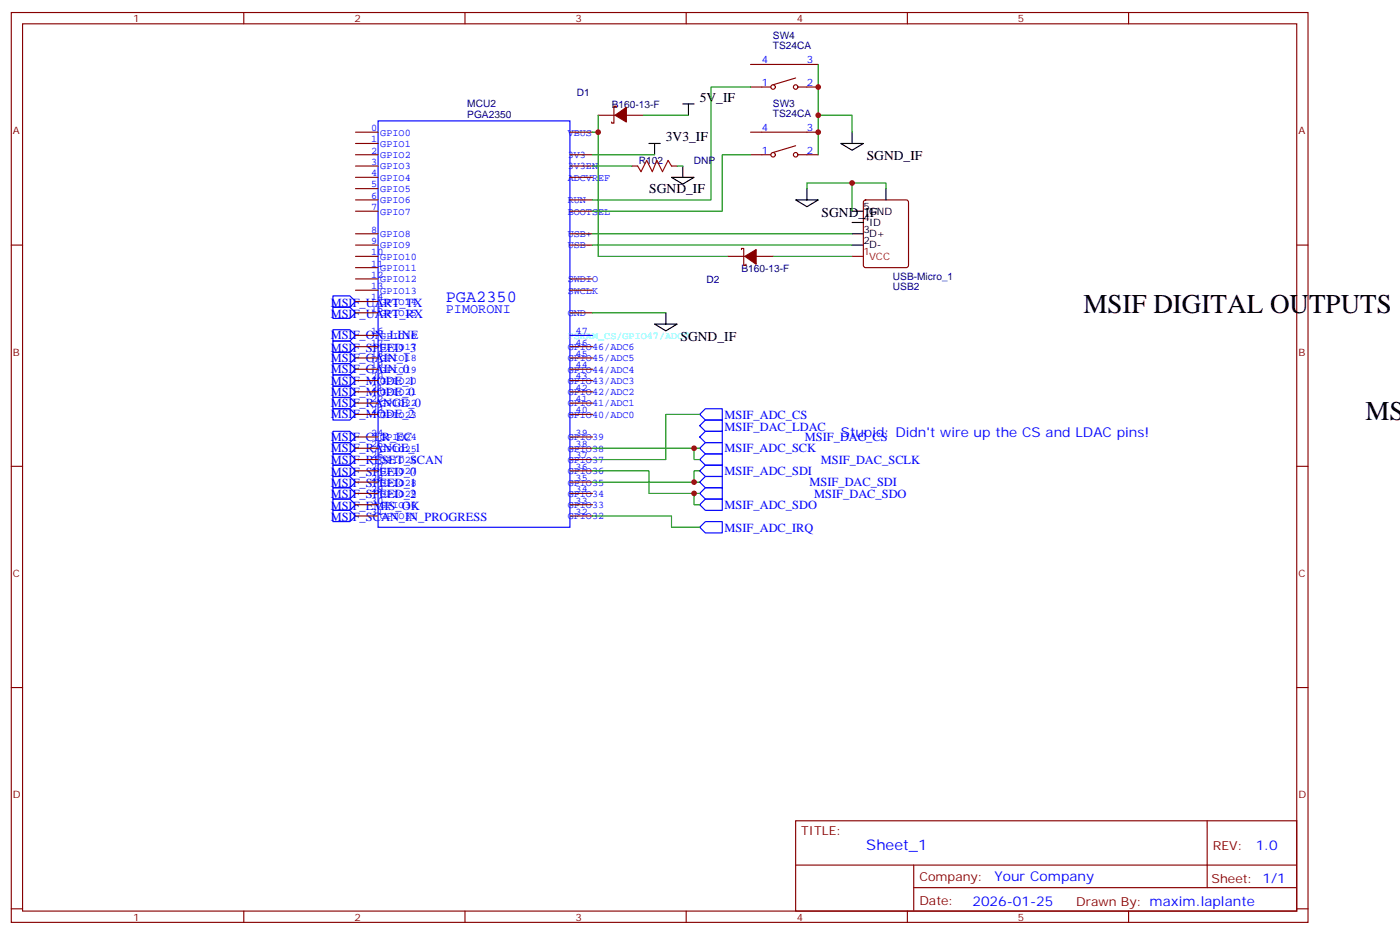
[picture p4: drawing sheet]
<svg xmlns="http://www.w3.org/2000/svg" width="438mm" height="292mm" viewBox="0 0 438 292" stroke-linecap="round" stroke-linejoin="round" font-family="sans-serif">
<g fill="none" stroke="#870000" stroke-width=".35">
<path d="M3.5 3.9h405.4v284.4h-405.4zM7.1 7.4h398.2v277.3h-398.2zM76.2 3.9v3.5M145.3 3.9v3.5M214.5 3.9v3.5M283.6 3.9v3.5M352.8 3.9v3.5M187 36h5.3M192.6 33.5v-.3h-.7v5.3h-.7v-.4M195.8 36h5.3M234.6 27.2h6.3M234.6 20.1h21.2"/>
<path d="M248.7 24.4l-7 2.1M249.4 27.2h6.4M111.1 41.3h7.1M111.1 44.8h7.1M111.1 48.4h7.1M111.1 51.9h7.1M111.1 55.4h7.1M111.1 58.9h7.1M178.2 41.3h7M178.2 48.4h7M178.2 51.9h7M178.2 55.4h7"/>
<path d="M197.6 51.9h1.7M209.9 51.9h1.8M234.6 41.3h21.2M234.6 48.4h6.3M248.7 45.5l-7 2.2M249.4 48.4h6.4M3.5 76.6h3.6M111.1 76.6h7.1M111.1 73.1h7.1M111.1 66h7.1M111.1 62.5h7.1M178.2 76.6h7"/>
<path d="M178.2 73.1h7M178.2 66h7M178.2 62.5h7M231.8 78v-.4h.7v5.3h.7v-.3M270.1 62.7l.5-.2h12.7l.6 .4 .1 20-.5 .7h-12.9l-.7-.4v-20zM405.3 76.6h3.6M111.1 90.7h7.1M111.1 94.2h7.1M111.1 97.8h7.1M111.1 87.2h7.1M111.1 83.6h7.1M111.1 80.1h7.1"/>
<path d="M178.2 90.7h7M178.2 97.8h7M178.2 87.2h7M227.5 80.1h5.3M236.4 80.1h5.3M111.1 108.3h7.1M111.1 111.9h7.1M111.1 115.4h7.1M111.1 118.9h7.1M111.1 104.8h7.1M178.2 108.3h7M178.2 111.9h7"/>
<path d="M178.2 115.4h7M178.2 118.9h7M111.1 122.4h7.1M111.1 126h7.1M111.1 129.5h7.1M111.1 136.6h7.1M178.2 122.4h7M178.2 126h7M178.2 129.5h7M178.2 136.6h7M3.5 145.7h3.6M111.1 140.1h7.1"/>
<path d="M111.1 143.6h7.1M111.1 147.1h7.1M111.1 150.7h7.1M111.1 154.2h7.1M111.1 157.7h7.1M178.2 140.1h7M178.2 143.6h7M178.2 147.1h7M178.2 150.7h7M178.2 154.2h7M178.2 157.7h7M405.3 145.7h3.6"/>
<path d="M111.1 161.3h7.1M178.2 161.3h7M3.5 214.9h3.6M405.3 214.9h3.6M248.7 256.5h156.6v28.2h-156.6zM377.3 256.5v20.9M248.7 270.4h156.5M285.6 277.4h119.6M285.6 270.4v14.1M3.5 284h3.6M76.2 284.7v3.6M145.3 284.7v3.6"/>
<path d="M214.5 284.7v3.6M283.6 284.7v3.6M352.8 284.7v3.6M405.3 284h3.6"/>
<circle cx="241.7" cy="27.2" r=".71"/>
<circle cx="248.7" cy="27.2" r=".71"/>
<circle cx="241.7" cy="48.4" r=".71"/>
<circle cx="248.7" cy="48.4" r=".71"/>
</g>
<g fill="none" stroke="#00f" stroke-width=".35">
<path d="M118.2 37.8h60v127h-60zM104.1 92.5h5.3l1.7 1.7-1.7 1.8h-5.3zM104.1 96h5.3l1.7 1.8-1.7 1.7h-5.3zM104.1 117.2h5.3l1.7 1.7-1.7 1.8h-5.3zM104.1 110.1h5.3l1.7 1.8-1.7 1.7h-5.3zM104.1 106.6h5.3l1.7 1.7-1.7 1.8h-5.3zM104.1 113.6h5.3l1.7 1.8-1.7 1.8h-5.3zM104.1 103h5.3l1.7 1.8-1.7 1.8h-5.3zM178.2 104.8h7M104.1 127.7h5.3l1.7 1.8-1.7 1.8h-5.3zM104.1 120.7h5.3l1.7 1.7-1.7 1.8h-5.3zM104.1 134.8h5.3l1.7 1.8-1.7 1.7h-5.3z"/>
<path d="M104.1 138.3h5.3l1.7 1.8-1.7 1.8h-5.3zM104.1 124.2h5.3l1.7 1.8-1.7 1.7h-5.3zM218.7 129.5l1.8-1.8h5.3v3.6h-5.3zM218.7 133l1.8-1.7h5.3v3.5h-5.3zM220.5 134.8h5.3v3.5h-5.3l-1.8-1.7zM104.1 141.9h5.3l1.7 1.7-1.7 1.8h-5.3zM104.1 145.4h5.3l1.7 1.7-1.7 1.8h-5.3zM104.1 148.9h5.3l1.7 1.8-1.7 1.7h-5.3zM104.1 152.4h5.3l1.7 1.8-1.7 1.8h-5.3zM104.1 156h5.3l1.7 1.7-1.7 1.8h-5.3zM104.1 159.5h5.3l1.7 1.8-1.7 1.7h-5.3zM218.7 140.1l1.8-1.8h5.3v3.6h-5.3z"/>
<path d="M218.7 147.1l1.8-1.7h5.3v3.5h-5.3zM218.7 157.7l1.8-1.7h5.3v3.5h-5.3zM220.5 141.9h5.3v3.5h-5.3l-1.8-1.8zM220.5 148.9h5.3v3.5h-5.3l-1.8-1.7zM220.5 152.4h5.3v3.6h-5.3l-1.8-1.8zM220.5 163h5.3v3.5h-5.3l-1.8-1.7z"/>
</g>
<g fill="none" stroke="#000" stroke-width=".35">
<path d="M213.4 32.5h3.6M215.2 32.5v3.5M202.8 44.8h3.6M204.6 44.8v3.6M209.9 55.4h7.1l-3.6 2.1zM213.4 51.9v3.5M252.2 58.9v3.6M262.8 44.8h7.1l-3.6 2.2zM266.3 41.3v3.5M276.9 58.9v3.6M248.7 62.5h7.1l-3.6 2.1zM266.3 66h3.6"/>
<path d="M266.3 73.1h3.6M266.3 76.6h3.6M266.3 69.5h3.6M208.1 97.8v3.5M204.6 101.3h7.1l-3.6 2.1z"/>
</g>
<g fill="#870000" stroke="#870000" stroke-width=".35">
<path d="M192.3 36l3.5-2.5v4.6z"/>
<path d="M232.8 80.1l3.6-2.1v4.6z"/>
</g>
<path d="M266.3 80.1h3.6" fill="none" stroke="#f00" stroke-width=".35"/>
<g fill="none" stroke="#008700" stroke-width=".35">
<path d="M187 36v5.3h-1.8M201.1 36h14.1M234.6 27.2h-12.4v35.3h-37M255.8 20.1v15.9M185.2 48.4h19.4M185.2 51.9h12.4M187 41.3v38.8h40.5M211.7 51.9h1.7M234.6 48.4h-8.8v17.6h-40.6M252.2 58.9v-1.7h24.7v1.7M266.3 41.3v-5.3h-10.5v12.4M266.3 57.2v8.8"/>
<path d="M185.2 73.1h81.1M185.2 76.6h81.1M185.2 97.8h22.9M241.7 80.1h24.6M218.7 129.5h-10.6v14.1h-22.9M185.2 147.1h17.6v7.1h15.9M185.2 140.1h33.5M185.2 150.7h33.5M217 140.1v3.5h1.7M217 154.2v3.5h1.7M218.7 147.1h-1.7v3.6M185.2 161.3h24.7v3.5h8.8"/>
</g>
<path d="M199.3 51.9l1.1 1.8 1.7-3.6 1.8 3.6 1.4-3.6 1.8 3.6 1.7-3.6 1.1 1.8" fill="none" stroke="#a10000" stroke-width=".35"/>
<g fill="#c00">
<circle cx="266.3" cy="57.2" r=".88"/>
<circle cx="255.8" cy="41.3" r=".88"/>
<circle cx="255.8" cy="27.2" r=".88"/>
<circle cx="255.8" cy="36" r=".88"/>
<circle cx="217" cy="140.1" r=".88"/>
<circle cx="217" cy="150.7" r=".88"/>
<circle cx="217" cy="154.2" r=".88"/>
<circle cx="187" cy="41.3" r=".88"/>
</g>
<g font-size="8.5">
<text x="338.7" y="97.8">MSIF DIGITAL OUTPUTS</text>
<text x="426.9" y="131.3">MS</text>
</g>
<text font-size="5.3" fill="#00f" x="139.3" y="94.2">PGA2350</text>
<text font-size="4.6" fill="#00f" x="270.8" y="265.5">Sheet_1</text>
<g font-size="4.2">
<text x="218.7" y="31.8">5V_IF</text>
<text x="208.1" y="44.1">3V3_IF</text>
<text x="270.9" y="50.1">SGND_IF</text>
<text x="203" y="60.4">SGND_IF</text>
<text x="256.8" y="67.8">SGND_IF</text>
<text x="212.7" y="106.6">SGND_IF</text>
</g>
<g font-size="4.2" fill="#00f">
<text x="139.3" y="97.8">PIMORONI</text>
<text x="262.8" y="136.6">Stupid: Didn't wire up the CS and LDAC pins!</text>
<text x="392.5" y="265.8">1.0</text>
<text x="310.9" y="275.3">Your Company</text>
<text x="304" y="283.1">2026-01-25</text>
</g>
<g font-size="3.9" fill="#00f">
<text x="103.4" y="95.8">MSIF_UART_TX</text>
<text x="103.4" y="99.3">MSIF_UART_RX</text>
<text x="103.4" y="106.1">MSIF_ON_LINE</text>
<text x="103.4" y="113.1">MSIF_GAIN_1</text>
<text x="103.4" y="109.9">MSIF_SPEED_3</text>
<text x="103.4" y="116.7">MSIF_GAIN_0</text>
<text x="103.4" y="120.2">MSIF_MODE_1</text>
<text x="103.4" y="123.7">MSIF_MODE_0</text>
<text x="103.4" y="130.8">MSIF_MODE_2</text>
<text x="103.4" y="127.3">MSIF_RANGE_0</text>
<text x="226.5" y="130.8">MSIF_ADC_CS</text>
<text x="103.4" y="137.8">MSIF_CLR_EC</text>
<text x="226.5" y="134.6">MSIF_DAC_LDAC</text>
<text x="251.6" y="137.9">MSIF_DAC_CS</text>
<text x="103.4" y="141.4">MSIF_RANGE_1</text>
<text x="226.5" y="141.4">MSIF_ADC_SCK</text>
<text x="103.4" y="145.2">MSIF_RESET_SCAN</text>
<text x="103.4" y="148.7">MSIF_SPEED_0</text>
<text x="226.5" y="148.4">MSIF_ADC_SDI</text>
<text x="256.6" y="144.9">MSIF_DAC_SCLK</text>
<text x="103.4" y="152.2">MSIF_SPEED_1</text>
<text x="103.4" y="155.7">MSIF_SPEED_2</text>
<text x="253" y="152">MSIF_DAC_SDI</text>
<text x="254.5" y="155.5">MSIF_DAC_SDO</text>
<text x="103.4" y="159.3">MSIF_EMIS_OK</text>
<text x="226.5" y="159.1">MSIF_ADC_SDO</text>
<text x="103.4" y="162.8">MSIF_SCAN_IN_PROGRESS</text>
<text x="226.5" y="166.3">MSIF_ADC_IRQ</text>
</g>
<g font-size="3.9" fill="#800">
<text x="250.5" y="261.1">TITLE:</text>
<text x="379.1" y="265.8">REV:</text>
<text x="287.4" y="275.3">Company:</text>
<text x="378.7" y="275.9">Sheet: 1/1</text>
<text x="287.4" y="283">Date:</text>
<text x="336.4" y="283.1">Drawn By: maxim.laplante</text>
</g>
<g font-size="3.2" fill="#800">
<text x="41.6" y="6.9">1</text>
<text x="110.8" y="6.9">2</text>
<text x="179.9" y="6.9">3</text>
<text x="249.1" y="6.9">4</text>
<text x="318.2" y="6.9">5</text>
<text x="4.1" y="42">A</text>
<text x="405.9" y="42">A</text>
<text x="4.1" y="111.2">B</text>
<text x="405.9" y="111.2">B</text>
<text x="4.1" y="180.3">C</text>
<text x="405.9" y="180.3">C</text>
<text x="4.1" y="249.4">D</text>
<text x="405.9" y="249.4">D</text>
<text x="41.6" y="287.7">1</text>
<text x="110.8" y="287.7">2</text>
<text x="179.9" y="287.7">3</text>
<text x="249.1" y="287.7">4</text>
<text x="318.2" y="287.7">5</text>
</g>
<g font-size="3.2" fill="#000080">
<text x="241.6" y="15.4">TS24CA</text>
<text x="241.6" y="12.2">SW4</text>
<text x="146.1" y="33.5">MCU2</text>
<text x="180.3" y="30.1">D1</text>
<text x="191.2" y="33.6">B160-13-F</text>
<text x="241.6" y="33.4">SW3</text>
<text x="146.1" y="36.7">PGA2350</text>
<text x="241.6" y="36.6">TS24CA</text>
<text x="199.7" y="51.3">R102</text>
<text x="216.9" y="51.3">DNP</text>
<text x="220.8" y="88.5">D2</text>
<text x="231.8" y="85">B160-13-F</text>
<text x="279.1" y="87.4">USB-Micro_1</text>
<text x="279.1" y="90.6">USB2</text>
</g>
<g font-size="3.2" fill="#00f">
<text x="238.1" y="19.8">4</text>
<text x="252.2" y="19.8">3</text>
<text x="238.1" y="26.8">1</text>
<text x="252.2" y="26.8">2</text>
<text x="116.1" y="41">0</text>
<text x="238.1" y="41">4</text>
<text x="252.2" y="41">3</text>
<text x="116.1" y="44.5">1</text>
<text x="118.9" y="42.4">GPIO0</text>
<text x="118.9" y="45.9">GPIO1</text>
<text x="177.4" y="42.4">VBUS</text>
<text x="116.1" y="48">2</text>
<text x="116.1" y="51.5">3</text>
<text x="118.9" y="49.4">GPIO2</text>
<text x="118.9" y="53">GPIO3</text>
<text x="177.4" y="53">3V3EN</text>
<text x="177.4" y="49.4">3V3</text>
<text x="238.1" y="48">1</text>
<text x="252.2" y="48">2</text>
<text x="116.1" y="55.1">4</text>
<text x="116.1" y="58.6">5</text>
<text x="118.9" y="56.5">GPIO4</text>
<text x="177.4" y="56.5">ADCVREF</text>
<text x="116.1" y="65.7">7</text>
<text x="116.1" y="62.1">6</text>
<text x="118.9" y="63.5">GPIO6</text>
<text x="118.9" y="60">GPIO5</text>
<text x="177.4" y="63.5">RUN</text>
<text x="118.9" y="67.1">GPIO7</text>
<text x="177.4" y="67.1">BOOTSEL</text>
<text x="116.1" y="72.7">8</text>
<text x="116.1" y="76.2">9</text>
<text x="118.9" y="74.1">GPIO8</text>
<text x="118.9" y="77.6">GPIO9</text>
<text x="177.4" y="74.1">USB+</text>
<text x="177.4" y="77.6">USB-</text>
<text x="116.1" y="83.3">11</text>
<text x="116.1" y="79.8">10</text>
<text x="118.9" y="81.2">GPIO10</text>
<text x="116.1" y="86.8">12</text>
<text x="118.9" y="88.2">GPIO12</text>
<text x="118.9" y="84.7">GPIO11</text>
<text x="177.4" y="88.2">SWDIO</text>
<text x="116.1" y="90.3">13</text>
<text x="116.1" y="93.9">14</text>
<text x="118.9" y="91.8">GPIO13</text>
<text x="118.9" y="95.3">GPIO14</text>
<text x="177.4" y="91.8">SWCLK</text>
<text x="116.1" y="97.4">15</text>
<text x="118.9" y="98.8">GPIO15</text>
<text x="177.4" y="98.8">GND</text>
<text x="116.1" y="108">17</text>
<text x="116.1" y="104.5">16</text>
<text x="118.9" y="105.9">GPIO16</text>
<text x="179.9" y="104.5">47</text>
<text x="179.9" y="108">46</text>
<text x="116.1" y="111.5">18</text>
<text x="118.9" y="109.4">GPIO17</text>
<text x="118.9" y="112.9">GPIO18</text>
<text x="177.4" y="109.4">GPIO46/ADC6</text>
<text x="177.4" y="112.9">GPIO45/ADC5</text>
<text x="179.9" y="111.5">45</text>
<text x="116.1" y="115">19</text>
<text x="116.1" y="118.6">20</text>
<text x="118.9" y="116.5">GPIO19</text>
<text x="118.9" y="120">GPIO20</text>
<text x="177.4" y="120">GPIO43/ADC3</text>
<text x="177.4" y="116.5">GPIO44/ADC4</text>
<text x="179.9" y="118.6">43</text>
<text x="179.9" y="115">44</text>
<text x="116.1" y="122.1">21</text>
<text x="116.1" y="125.6">22</text>
<text x="118.9" y="123.5">GPIO21</text>
<text x="177.4" y="123.5">GPIO42/ADC2</text>
<text x="179.9" y="125.6">41</text>
<text x="179.9" y="122.1">42</text>
<text x="116.1" y="129.2">23</text>
<text x="118.9" y="127">GPIO22</text>
<text x="118.9" y="130.6">GPIO23</text>
<text x="177.4" y="130.6">GPIO40/ADC0</text>
<text x="177.4" y="127">GPIO41/ADC1</text>
<text x="179.9" y="129.2">40</text>
<text x="116.1" y="136.2">24</text>
<text x="118.9" y="137.6">GPIO24</text>
<text x="177.4" y="137.6">GPIO39</text>
<text x="179.9" y="136.2">39</text>
<text x="116.1" y="139.7">25</text>
<text x="116.1" y="143.3">26</text>
<text x="118.9" y="141.1">GPIO25</text>
<text x="177.4" y="141.1">GPIO38</text>
<text x="179.9" y="143.3">37</text>
<text x="179.9" y="139.7">38</text>
<text x="116.1" y="146.8">27</text>
<text x="118.9" y="144.7">GPIO26</text>
<text x="118.9" y="148.2">GPIO27</text>
<text x="177.4" y="148.2">GPIO36</text>
<text x="177.4" y="144.7">GPIO37</text>
<text x="179.9" y="146.8">36</text>
<text x="116.1" y="150.3">28</text>
<text x="116.1" y="153.8">29</text>
<text x="118.9" y="151.7">GPIO28</text>
<text x="118.9" y="155.3">GPIO29</text>
<text x="177.4" y="155.3">GPIO34</text>
<text x="177.4" y="151.7">GPIO35</text>
<text x="179.9" y="153.8">34</text>
<text x="179.9" y="150.3">35</text>
<text x="116.1" y="157.4">30</text>
<text x="116.1" y="160.9">31</text>
<text x="118.9" y="158.8">GPIO30</text>
<text x="177.4" y="158.8">GPIO33</text>
<text x="179.9" y="160.9">32</text>
<text x="179.9" y="157.4">33</text>
<text x="118.9" y="162.3">GPIO31</text>
<text x="177.4" y="162.3">GPIO32</text>
</g>
<g font-size="3.2">
<text x="269.9" y="65.7">5</text>
<text x="269.9" y="69.2">4</text>
<text x="271.6" y="67.1">GND</text>
<text x="271.6" y="70.6">ID</text>
<text x="269.9" y="72.7">3</text>
<text x="269.9" y="76.2">2</text>
<text x="271.6" y="74.1">D+</text>
<text x="271.6" y="77.6">D-</text>
</g>
<g font-size="3.2" fill="#f00">
<text x="269.9" y="79.8">1</text>
<text x="271.6" y="81.2">VCC</text>
</g>
<text font-size="3.2" fill="#0ff" x="177.4" y="105.9">PSRAM_CS/GPIO47/ADC7</text>
</svg>
